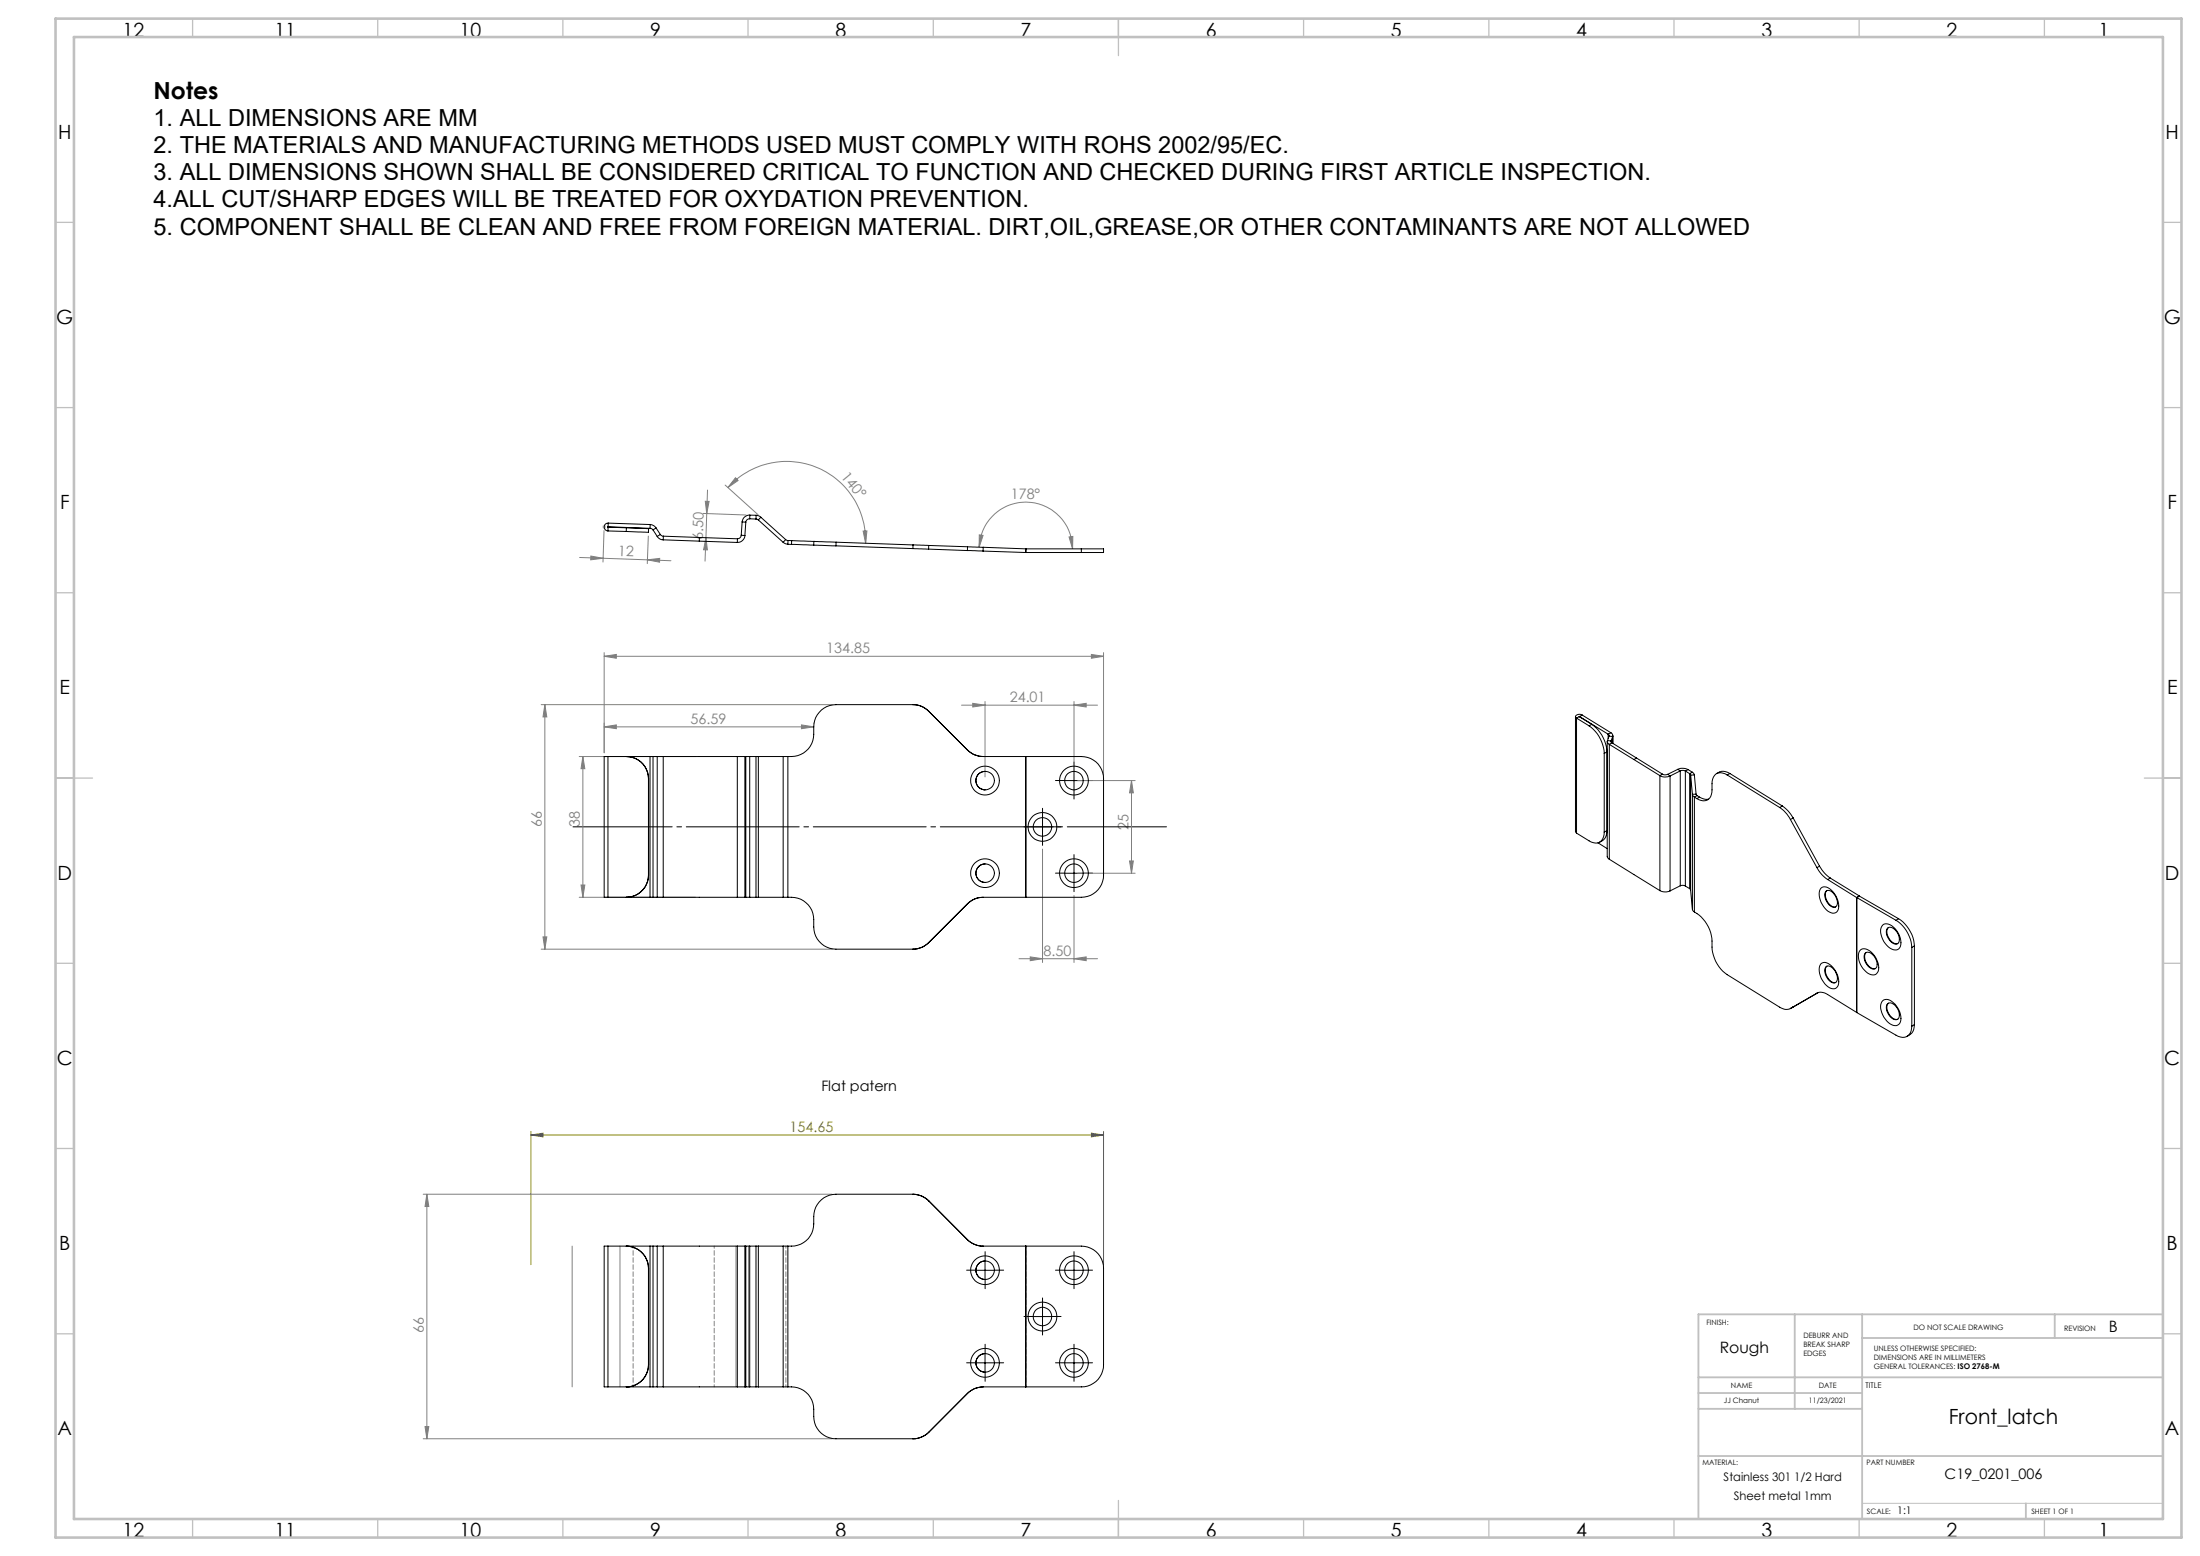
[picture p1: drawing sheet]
<svg xmlns="http://www.w3.org/2000/svg" width="594mm" height="420mm" viewBox="0 0 594 420" stroke-linecap="round" stroke-linejoin="round" font-family="sans-serif">
<g fill="none" stroke="#808080" stroke-width=".27">
<path d="M189.8 138.6l11.6 .4M190.4 135.3h1.1l-.7 3.3zM191 132.3l-.4 12.8M195.8 130.9l8.9 8M196.5 131.6a21.4 21.4 0 0 1 23.9-5.5 21.4 21.4 0 0 1 13.3 20.5M198.6 129l.7 .7-2.8 1.9zM156.5 150.5l6.3 .2M159.5 150.1l3.3 .6-3.3 .4zM162.8 150.7l12 .4M163.1 143.2l-.3 8.5M174.8 151.1l6.4 .3M174.8 151.1l3.3-.4v1z"/>
<path d="M175 144.7l-.2 7.4M190.6 145.1l.4 3.3h-1zM190.6 145.1l-.2 6.4M233 143.4l1.1-.1-.4 3.3zM264.4 147.7a12.6 12.6 0 0 1 12.8-12.2 12.6 12.6 0 0 1 12.4 12.6M264.4 144.4l1 .1-1 3.2zM288.6 144.9l1.1-.1-.1 3.3zM163.1 177.1l3.3-.4v1zM163.1 176.2v27M163.1 177.1h134.9M294.7 176.7l3.3 .4-3.3 .6zM298 176.2v33"/>
<path d="M146.1 190.2h78.6M147.1 190.2l.5 3.3h-1zM147.1 190.2v66M163.1 196.2l3.3-.5v1zM163.1 196.2h56.6M216.4 195.7l3.3 .5-3.3 .5zM219.7 195.2h.1M259.6 190.3h36.7M262.6 189.8l3.4 .5-3.4 .5zM266 189.4v20.3M290 190.3l3.3-.5v1zM290 189.4v20.3"/>
<path d="M156.4 204.2h31.4M157.4 204.2l.5 3.3h-1zM157.4 204.2v38M291 210.7h15.5M305.5 210.7v25M305.5 210.7l.5 3.3h-1zM156.9 238.9h1l-.5 3.3zM281.5 229.2v30.6M291 235.7h15.5M305 232.4h1l-.5 3.3zM146.1 256.2h78.6M146.6 252.9h1l-.5 3.3z"/>
<path d="M156.4 242.2h31.4M275.1 258.8h21.2M278.2 258.3l3.3 .5-3.3 .5zM290 258.8l3.3-.5v1zM290 241.7v18.1M114.3 322.4h110.3M115.3 322.4v66M115.3 322.4l.5 3.3h-1zM154.5 336.4v38M167.4 336.4v38M198.7 336.4v38M202.1 336.4v38"/>
<path d="M114.3 388.4h110.3M114.8 385.1h1l-.5 3.3z"/>
</g>
<path d="M162.6 142.2h1M162.8 141.9l.7 .7M163.1 141.7v1M163.5 141.9l-.7 .7M502.8 405.8h81.2" fill="none" stroke="#c0c0c0" stroke-width=".27"/>
<path d="M143.3 306.4l3.3-.5v1zM143.3 305.4v36M143.3 306.4h154.7M294.7 305.9l3.3 .5-3.3 .5zM298 305.4v36" fill="none" stroke="#808000" stroke-width=".27"/>
<path d="M314.9 223.2h-160.2" fill="none" stroke="#000" stroke-width=".27" stroke-dasharray="30.5 1.3 1.3 1.3" stroke-dashoffset="3.7"/>
<g fill="none" stroke="#000" stroke-width=".27" stroke-dasharray="30.5 1.3 1.3 1.3">
<path d="M287.5 210.7h-2.5M290 208.2v-2.5M290 213.2v2.5M292.5 210.7h2.5M279 223.2h-2.5M281.5 220.7v-2.5M281.5 225.7v2.5M284 223.2h2.5M287.5 235.7h-2.5M290 233.2v-2.5M290 238.2v2.5M292.5 235.7h2.5"/>
<path d="M263.5 342.8h-2.5M266 340.3v-2.5M266 345.3v2.5M268.5 342.8h2.5M279 355.3h-2.5M281.5 352.8v-2.5M281.5 357.8v2.5M284 355.3h2.5M287.5 342.8h-2.5M290 340.3v-2.5M290 345.3v2.5M292.5 342.8h2.5"/>
<path d="M263.5 367.8h-2.5M266 365.3v-2.5M266 370.3v2.5M268.5 367.8h2.5M287.5 367.8h-2.5M290 365.3v-2.5M290 370.3v2.5M292.5 367.8h2.5"/>
</g>
<g fill="none" stroke="#000" stroke-width=".27">
<path d="M287.5 210.7h5M290 208.2v5M279 223.2h5M281.5 220.7v5M287.5 235.7h5M290 233.2v5M263.5 342.9h5M266 340.4v5M279 355.4h5M281.5 352.9v5M287.5 342.9h5M290 340.4v5"/>
<path d="M263.5 367.9h5M266 365.4v5M287.5 367.9h5M290 365.4v5"/>
</g>
<path d="M170.9 374.3v-38M192.8 374.3v-38M212.2 374.3v-38M277 374.3v-38" fill="none" stroke="#808080" stroke-width=".27" stroke-dasharray="1.3 .6" stroke-dashoffset=".7"/>
<g fill="none" stroke="#c0c0c0" stroke-width=".35">
<path d="M52 5v5M102 5v5M152 5v5M202 5v5M252 5v5M302 5v10M352 5v5M402 5v5M452 5v5M502 5v5M552 5v5M15 60h5"/>
<path d="M584 60h5M15 110h5M584 110h5M15 160h5M584 160h5M15 210h10M579 210h10M15 260h5M584 260h5M15 310h5M584 310h5M15 360h5"/>
<path d="M584 360h5M52 410v5M102 410v5M152 410v5M202 410v5M252 410v5M302 405v10M352 410v5M402 410v5M452 410v5M502 410v5M552 410v5"/>
</g>
<path d="M484.6 354.8v25.5M502.8 354.8v55.2M554.8 354.8v6.4M584 354.8h-125.4v55.2M458.6 371.8h125.4M458.6 376h44.2M502.8 361.2h81.2M458.6 380.3h44.2M458.6 393h125.4M547 405.8v4.2" fill="none" stroke="#c0c0c0" stroke-width=".5"/>
<path d="M15 5h574v410h-574zM20 10h564v400h-564z" fill="none" stroke="#c0c0c0" stroke-width=".7"/>
<path d="M159.5 150.1l3.3 .6-3.3 .4zM174.8 151.1l3.3-.4v1z" fill="#808080"/>
<path d="M143.3 306.4l3.3-.5v1zM294.7 305.9l3.3 .5-3.3 .5z" fill="#808000"/>
<g fill="#808080">
<path d="M233 143.4l1.1-.1-.4 3.3zM198.6 129l.7 .7-2.8 1.9z"/>
<path d="M216.4 195.7l3.3 .5-3.3 .5zM163.1 196.2l3.3-.5v1z"/>
<path d="M163.1 177.1l3.3-.4v1zM294.7 176.7l3.3 .4-3.3 .6zM262.6 189.8l3.4 .5-3.4 .5zM290 190.3l3.3-.5v1zM278.2 258.3l3.3 .5-3.3 .5zM290 258.8l3.3-.5v1z"/>
<path d="M288.6 144.9l1.1-.1-.1 3.3zM264.4 144.4l1 .1-1 3.2z"/>
<path d="M190.6 145.1l.4 3.3h-1zM190.4 135.3h1.1l-.7 3.3z"/>
<path d="M156.9 238.9h1l-.5 3.3zM157.4 204.2l.5 3.3h-1z"/>
<path d="M147.1 190.2l.5 3.3h-1zM146.6 252.9h1l-.5 3.3z"/>
<path d="M305.5 210.7l.5 3.3h-1zM305 232.4h1l-.5 3.3z"/>
<path d="M115.3 322.4l.5 3.3h-1zM114.8 385.1h1l-.5 3.3z"/>
</g>
<g fill="none" stroke="#000" stroke-width=".27">
<path d="M202.5 139a1.99 1.99 0 0 0-2.1 1.9M202.5 139l-.1 1M202.5 139l1.7 .1M204.2 139.1l1.2 .5M204.2 139.1l-.1 1M205.4 139.6l-.6 .8M205.4 139.6l6.7 6M164.1 143.3l5 .2M164.2 142.2v.1M164.2 142.3l-.1 1M164.2 142.3l4.9 .2M164.2 142.2l11.3 .4"/>
<path d="M164.2 141.2a1.06 1.06 0 0 0-1.1 1 1.06 1.06 0 0 0 1 1.1M164.2 141.2v1M164.2 141.2l11.3 .4M169.1 142.5l6 .2v1l-6-.2M169.1 142.5v1M175.5 142.6l.8 .4M175.5 141.6a2.07 2.07 0 0 1 1.6 .9M175.5 141.6v1M176.3 143l1.1 1.8M177.1 142.5l-.8 .5M177.1 142.5l1.2 1.8M177.4 144.8a1.96 1.96 0 0 0 1.7 .9"/>
<path d="M178.3 144.3l.8 .4M178.3 144.3l-.9 .5M179.1 145.7l20 .7M179.1 144.7v1M179.1 144.7l20 .7M188.8 145.1v1M199.1 145.4v1M200.1 144.5a1.03 1.03 0 0 1-1 .9M200.1 144.5l1 .1M200.4 140.9l1 .1M200.4 140.9l-.3 3.6M201.1 144.6a1.99 1.99 0 0 1-2 1.8"/>
<path d="M201.4 141l-.3 3.6M202.4 140a1.03 1.03 0 0 0-1 1M202.4 140l1.7 .1M204.1 140.1l.7 .3M204.8 140.4l6.7 6M211.5 146.4l1.2 .5M212.1 145.6l.7 .3M212.1 145.6l-.6 .8M212.7 146.9h1M212.8 145.9h.9M212.8 145.9l-.1 1M213.7 146.9l6 .2"/>
<path d="M213.7 145.9l6 .2M213.7 145.9v1M219.7 147.1l6 .2M219.7 146.1l6 .2M219.7 146.1v1M225.7 147.3l20.8 .8M225.7 146.3v1M225.7 146.3l20.8 .8M246.5 148.1l4.2 .1M246.5 147.1l4.3 .1M246.5 147.1v1M250.7 148.2l10.5 .4"/>
<path d="M250.8 147.2l-.1 1M250.8 147.2l10.4 .4M261.2 148.6l4.2 .1M261.2 147.6l4.3 .1M261.2 147.6v1M265.4 148.7l11.5 .4M265.5 147.7l11.5 .4M265.5 147.7l-.1 1M276.9 149.1h.1M277 148.1h.1M277 148.1l-.1 1M277 148.1v1"/>
<path d="M277 149.1h15M277 148.1h15M292 148.1h6v1h-6M292 148.1v1M246.5 190.2a6 6 0 0 1 4.2 1.8M246.5 190.2h-20.8a6 6 0 0 0-6 6 7 7 0 0 1-2.1 6.5 6.3 6.3 0 0 1-4.9 1.5M246.5 190.2a6 6 0 0 1 4.3 1.8h-.1M250.7 192l10.5 10.4M425.4 193.4v31.1l.3 .4M425.7 193.8v31.1M425.7 193.8l3.3 2.1M426.4 193.4l-.7 .4"/>
<path d="M426.4 193.4l3.4 2.1M426.5 193.4h-.1M426.5 193.4l7.7 4.8M426.5 193.4v.1M427.2 193a1.21 1.21 0 0 0-1.8 .5l.3 .3M427.2 193l7.7 4.8M427.2 193l-.7 .4M429 195.9a9.7 9.7 0 0 1 4.1 7.5M429.8 195.5a9.7 9.7 0 0 1 4.1 7.5M429.8 195.5l-.8 .4M434 199.9a.8 .8 0 0 0 .5 1M434 199.9l1 .1"/>
<path d="M434.2 198.2l.2 .5M434.2 198.2v1.2M434.4 198.7l-.4 1.2M434.4 198.7l1 .1M434.9 197.8l.5 .5v.5M434.9 197.8l-.7 .4M435.4 198.8l-.4 1.2M435.5 198.6v2.1M164.1 204.2h-1v38h1M164.1 204.2h11.4M164.1 204.2v38M169.1 204.2a6 6 0 0 1 6 6"/>
<path d="M175.1 210.2h.1M175.1 210.2v26M175.5 204.2h.8M175.5 204.2v38M176.3 204.2h1.1M176.3 204.2v38M177.4 204.2h1.7M177.4 204.2v38M179.1 204.2h20M179.1 204.2v38M199.1 204.2h2M199.1 204.2v38"/>
<path d="M201.1 204.2h.3M201.1 204.2v38M201.4 204.2h1M201.4 204.2v38M202.4 204.2h1.7M202.4 204.2v38M204.1 204.2h.7M204.1 204.2v38M204.8 204.2h6.7M204.8 204.2v38M211.5 204.2h1.2M211.5 204.2v38"/>
<path d="M212.7 204.2v38M261.2 202.4a6 6 0 0 0 4.2 1.8h11.5M261.2 202.4h.1M261.2 202.4a6 6 0 0 0 4.3 1.8M266 208.2a2.5 2.5 0 0 0-2.5 2.5 2.5 2.5 0 0 0 2.5 2.5M276.9 204.2h.1M276.9 204.2v38M277 204.2h15a5.9 5.9 0 0 1 6 6v26a6 6 0 0 1-6 6h-15M277 204.2v38M433.1 203.4v21.2M433.9 203l-.8 .4M433.9 203v21.2"/>
<path d="M434 200.1v31.1l.5 .7M434.5 200.9l13.7 8.5M434.5 200.9v31M435 200l.2 .5M435 200v.3M435.2 200.5l13.7 8.5M435.2 200.5l-.7 .4M441.9 204.6l-.8 .4M448.2 209.4a2.99 2.99 0 0 0 2.7 .1M448.2 209.4v31M448.9 209l.5 .1 .9-.1M448.9 209l-.7 .4"/>
<path d="M450.3 209l.6 .5M450.9 209.5v31M453 207.7a3.2 3.2 0 0 1 2.8 0M453 207.7l.7 .4M453 207.7l-2.7 1.3M453.7 208.1l.9-.2 .4 .2M453.7 208.1l-2.8 1.4M453.7 208.1v31M455 208.1l1.2 .7M455 208.1v31.1M455.8 207.7l-.8 .4M455.8 207.7l1.1 .7"/>
<path d="M456.2 208.8l.3 .4M456.2 208.8v31.1M456.5 209.2l.5 5.2M456.5 209.2v31M456.9 208.4l.6 .8M456.9 208.4l-.7 .4M457 214.4l.5 .7M457 214.4v31M457.5 215.1v31.1M457.5 215.1l.7 .5M457.5 209.2h-1M457.5 209.2l.4 5.2"/>
<path d="M457.9 214.4l.3 .4M457.9 214.4h-.9M458.2 214.8l-.7 .3M458.2 214.8l.7 .4M458.9 215.2l1.2 .5h1.2M458.9 215.2l-.7 .4M463.5 208.8l.9-.5a2.93 2.93 0 0 1 2.7 .5M466.3 209.2a2.47 2.47 0 0 0-2.9-.4 2.47 2.47 0 0 0-1.2 2.7 5.7 5.7 0 0 1-.6 3.9 2.49 2.49 0 0 1-3.4 .2M466.3 209.2l14.2 8.8M467.1 208.8l-.8 .4M467.1 208.8l14.2 8.8M480.5 218a9 9 0 0 1 2.9 3.2"/>
<path d="M481.3 217.6a9.2 9.2 0 0 1 2.9 3.2M481.3 217.6l-.8 .4M175.1 236.2a6 6 0 0 1-6 6M175.1 236.2h.1M266 233.2a2.5 2.5 0 0 0-2.5 2.5 2.5 2.5 0 0 0 2.5 2.5M431.4 227.5l2.6 1.6M433.1 224.6a2.48 2.48 0 0 1-1.1 2.7 2.48 2.48 0 0 1-3-.3l-3.3-2.1M433.9 224.2l-.1 .7a2.77 2.77 0 0 1-1.9 2.4M433.9 224.2l-.8 .4M434.5 231.9l13.7 8.5M453.7 239.1l.7-.1 .6 .2M453.7 239.1l-2.8 1.4"/>
<path d="M455 239.2l1.2 .7M456.2 239.9l.3 .3M483.4 221.2l7.2 13M484.2 220.8l-.8 .4M484.2 220.8l7.1 13M490.6 234.2a8.4 8.4 0 0 0 2.9 3.2M491.3 233.8a9.2 9.2 0 0 0 2.9 3.2M491.3 233.8l-.7 .4M491.7 239.7a2.34 2.34 0 0 1 3.2 1 5.1 5.1 0 0 1 1.2 5.2 1.67 1.67 0 0 1-2.5 .1 5.5 5.5 0 0 1-2.1-6zM493.5 237.4l7.8 4.9M494.2 237l-.7 .4M494.2 237l7.8 4.8"/>
<path d="M164.1 242.2h11.4M175.5 242.2h.8M176.3 242.2h1.1M177.4 242.2h1.7M179.1 242.2h20M199.1 242.2h2M201.1 242.2h.3M201.4 242.2h1M202.4 242.2h1.7M204.1 242.2h.7M204.8 242.2h6.7M211.5 242.2h1.2"/>
<path d="M212.7 242.2a6.2 6.2 0 0 1 7 6 7 7 0 0 0 2.1 6.5 6 6 0 0 0 3.9 1.5h20.8M250.7 254.4a6 6 0 0 1-4.2 1.8M250.7 254.4h.1a6 6 0 0 1-4.3 1.8M261.2 244h.1M261.2 244l-10.5 10.4M265.5 242.2a6 6 0 0 0-4.3 1.8M276.9 242.2h.1M276.9 242.2h-11.5a6 6 0 0 0-4.2 1.8M448.2 240.4a3.1 3.1 0 0 0 2.7 .1M456.5 240.2l.5 5.2M457 245.4l.5 .8M457.5 246.2a10.1 10.1 0 0 1 4.8 10.2 9.8 9.8 0 0 0 4 6.7l14.2 8.8a2.78 2.78 0 0 0 2.9 .3"/>
<path d="M493 240.6l.3-.2a3 3 0 0 1 2.8 3.3 1.07 1.07 0 0 1-.6 1.2 1.07 1.07 0 0 1-1.3-.4 3.3 3.3 0 0 1-1.2-3.9zM493.3 240.4a2.96 2.96 0 0 0 1 4.1l.8 .3h.6M501.3 242.3h.1M501.3 242.3v31M501.3 242.3l10.6 6.1M502 241.8v.1M502 241.9l-.7 .4M502 241.9l10.6 6.1M502.3 256.4a2.48 2.48 0 0 1 3.3 1 4.7 4.7 0 0 1 1.3 5.1 1.96 1.96 0 0 1-3.1-.2 5.2 5.2 0 0 1-1.7-5.6zM503.6 257.3a1.9 1.9 0 0 1 2.6 1.2 2.14 2.14 0 0 1 0 3 2.88 2.88 0 0 1-2.9-2.8v-.8zM503.9 257.1a2.88 2.88 0 0 0 1.1 4l.7 .4 .7-.1M508.4 249.7a2.5 2.5 0 0 1 3.2 .9 4.9 4.9 0 0 1 1.3 5.2 2 2 0 0 1-3.1-.2 5.5 5.5 0 0 1-1.9-5.3z"/>
<path d="M509.7 250.5a1.92 1.92 0 0 1 2.6 1.2 2.24 2.24 0 0 1 0 3.1 2.68 2.68 0 0 1-2.9-2.3l-.1-1.4zM509.9 250.3a2.79 2.79 0 0 0 .8 3.8l.7 .5 1 .1M511.9 248.4a9.4 9.4 0 0 1 4.3 7.3M512.6 248a9.5 9.5 0 0 1 4.3 7.3M512.6 248l-.7 .4M516.2 255.7v21.3M516.9 255.3l-.7 .4M516.9 255.3v21.3M484.2 271.8l-.8 .5M484.2 271.8l-.8 .4M490.6 268.1a2.8 2.8 0 0 1 2.9 .3l7.8 4.9M490.6 268.1l-7.2 4.1"/>
<path d="M490.7 268l-.1 .1M490.9 268l-6.7 3.8M491.7 260.1a2.41 2.41 0 0 1 3.2 1 5.1 5.1 0 0 1 1.2 5.2 1.9 1.9 0 0 1-3-.3 5.5 5.5 0 0 1-1.6-5.6zM493 261a1.91 1.91 0 0 1 2.5 1.2 2.24 2.24 0 0 1 0 3 2.4 2.4 0 0 1-2.5-1.8l-.3-1.4zM493.3 260.8a2.86 2.86 0 0 0 .7 3.8l1.1 .6h.6M501.3 273.3h.1M501.3 273.3l10.6 6.1a2.59 2.59 0 0 0 3 .3 2.59 2.59 0 0 0 1.3-2.7M508.4 270.1a2.43 2.43 0 0 1 3.2 .9 5 5 0 0 1 1.3 5.2 2 2 0 0 1-3.1-.2 5.5 5.5 0 0 1-1.9-5.2zM509.7 271a1.92 1.92 0 0 1 2.6 1.2 2.25 2.25 0 0 1 0 3 3 3 0 0 1-3-3.3zM509.9 270.8a2.75 2.75 0 0 0 .8 3.7l.7 .5 1 .1M516.9 276.6a3 3 0 0 1-2 3.1M516.9 276.6l-.7 .4"/>
<path d="M164.1 336.4h-1v38h1M164.1 336.4v38M164.1 336.4h11.4M169.1 336.4a6 6 0 0 1 6 6M175.5 336.4h.8M175.5 336.4v38M176.3 336.4v38M176.3 336.4h1.1M177.4 336.4h1.7M177.4 336.4v38M179.1 336.4v38M179.1 336.4h20"/>
<path d="M199.1 336.4h2M199.1 336.4v38M201.1 336.4v38M201.1 336.4h.3M201.4 336.4h1M201.4 336.4v38M202.4 336.4v38M202.4 336.4h1.7M204.1 336.4h.7M204.1 336.4v38M204.8 336.4v38M204.8 336.4h6.7"/>
<path d="M211.5 336.4h1.2M211.5 336.4v38M212.7 336.4v38M246.5 322.4a6 6 0 0 1 4.2 1.7M246.5 322.4h-20.8a6 6 0 0 0-6 6 7.1 7.1 0 0 1-2.1 6.5 6.5 6.5 0 0 1-4.9 1.5M246.5 322.4a6 6 0 0 1 4.3 1.7h-.1M250.7 324.1l10.5 10.5M261.2 334.6a6.1 6.1 0 0 0 4.2 1.8h11.5M261.2 334.6h.1M261.2 334.6a6.1 6.1 0 0 0 4.3 1.8M276.9 336.4h.1M276.9 336.4v38"/>
<path d="M277 336.4h15a6 6 0 0 1 6 6v26a5.9 5.9 0 0 1-6 6h-15M277 336.4v38M175.1 342.4v26M175.1 342.4h.1M266 340.4a2.49 2.49 0 0 0-2.5 2.5 2.49 2.49 0 0 0 2.5 2.5M164.1 374.4h11.4M175.1 368.4a6 6 0 0 1-6 6M175.1 368.4h.1M175.5 374.4h.8M176.3 374.4h1.1M177.4 374.4h1.7M179.1 374.4h20"/>
<path d="M199.1 374.4h2M201.1 374.4h.3M201.4 374.4h1M202.4 374.4h1.7M204.1 374.4h.7M204.8 374.4h6.7M211.5 374.4h1.2M212.7 374.4a6.2 6.2 0 0 1 7 6 7.1 7.1 0 0 0 2.1 6.5 5.8 5.8 0 0 0 3.9 1.5h20.8M261.2 376.1l-10.5 10.5M261.2 376.1h.1M261.2 376.1l-10.4 10.5M265.5 374.4a6 6 0 0 0-4.3 1.7"/>
<path d="M266 365.4a2.5 2.5 0 0 0-2.5 2.5 2.5 2.5 0 0 0 2.5 2.5M276.9 374.4h.1M276.9 374.4h-11.5a6 6 0 0 0-4.2 1.7M250.7 386.6a6.1 6.1 0 0 1-4.2 1.8M250.7 386.6h.1M250.8 386.6a6.1 6.1 0 0 1-4.3 1.8"/>
<circle cx="266" cy="210.7" r="3.9"/>
<circle cx="266" cy="210.7" r="2.5"/>
<circle cx="290" cy="210.7" r="2.49"/>
<circle cx="290" cy="210.7" r="3.9"/>
<circle cx="266" cy="235.7" r="3.9"/>
<circle cx="266" cy="235.7" r="2.51"/>
<circle cx="281.5" cy="223.2" r="2.5"/>
<circle cx="281.5" cy="223.2" r="3.9"/>
<circle cx="290" cy="235.7" r="2.5"/>
<circle cx="290" cy="235.7" r="3.9"/>
<circle cx="266" cy="342.9" r="3.9"/>
<circle cx="266" cy="342.9" r="2.51"/>
<circle cx="281.5" cy="355.4" r="2.49"/>
<circle cx="281.5" cy="355.4" r="3.9"/>
<circle cx="290" cy="342.9" r="2.5"/>
<circle cx="290" cy="342.9" r="3.9"/>
<circle cx="266" cy="367.9" r="3.9"/>
<circle cx="266" cy="367.9" r="2.51"/>
<circle cx="290" cy="367.9" r="2.5"/>
<circle cx="290" cy="367.9" r="3.9"/>
</g>
<g font-size="6.3">
<text x="41.5" y="26.7">Notes</text>
<text x="41.5" y="34">1. ALL DIMENSIONS ARE MM</text>
<text x="41.5" y="41.3">2. THE MATERIALS AND MANUFACTURING METHODS USED MUST COMPLY WITH ROHS 2002/95/EC.</text>
<text x="41.5" y="48.7">3. ALL DIMENSIONS SHOWN SHALL BE CONSIDERED CRITICAL TO FUNCTION AND CHECKED DURING FIRST ARTICLE INSPECTION.</text>
<text x="41.5" y="56">4.ALL CUT/SHARP EDGES WILL BE TREATED FOR OXYDATION PREVENTION.</text>
<text x="41.5" y="63.3">5. COMPONENT SHALL BE CLEAN AND FREE FROM FOREIGN MATERIAL. DIRT,OIL,GREASE,OR OTHER CONTAMINANTS ARE NOT ALLOWED</text>
</g>
<text font-size="5.6" x="526.1" y="384.5">Front_latch</text>
<g font-size="5.3">
<text x="33.1" y="9.9">12</text>
<text x="74.1" y="9.9">11</text>
<text x="124.1" y="9.9">10</text>
<text x="175.6" y="9.9">9</text>
<text x="225.6" y="9.9">8</text>
<text x="275.6" y="9.9">7</text>
<text x="325.6" y="9.9">6</text>
<text x="375.6" y="9.9">5</text>
<text x="425.6" y="9.9">4</text>
<text x="475.6" y="9.9">3</text>
<text x="525.6" y="9.9">2</text>
<text x="566.6" y="9.9">1</text>
<text x="15.7" y="37.4">H</text>
<text x="584.7" y="37.4">H</text>
<text x="15.2" y="87.4">G</text>
<text x="584.2" y="87.4">G</text>
<text x="16.2" y="137.4">F</text>
<text x="585.2" y="137.4">F</text>
<text x="16.1" y="187.4">E</text>
<text x="585.1" y="187.4">E</text>
<text x="15.5" y="237.4">D</text>
<text x="584.5" y="237.4">D</text>
<text x="15.4" y="287.4">C</text>
<text x="584.4" y="287.4">C</text>
<text x="16" y="337.4">B</text>
<text x="585" y="337.4">B</text>
<text x="15.5" y="387.4">A</text>
<text x="584.5" y="387.4">A</text>
<text x="33.1" y="414.9">12</text>
<text x="74.1" y="414.9">11</text>
<text x="124.1" y="414.9">10</text>
<text x="175.6" y="414.9">9</text>
<text x="225.6" y="414.9">8</text>
<text x="275.6" y="414.9">7</text>
<text x="325.6" y="414.9">6</text>
<text x="375.6" y="414.9">5</text>
<text x="425.6" y="414.9">4</text>
<text x="475.6" y="414.9">3</text>
<text x="525.6" y="414.9">2</text>
<text x="566.6" y="414.9">1</text>
</g>
<g font-size="4.2">
<text x="569.3" y="359.6">B</text>
<text x="464.3" y="365.2">Rough</text>
</g>
<g font-size="3.9" fill="#808080">
<text x="226.9" y="128.6" transform="rotate(50 226.9 128.6)">140°</text>
<text x="272.9" y="134.7">178°</text>
<text x="166.8" y="150" transform="rotate(2 166.8 150)">12</text>
<text x="189.7" y="145.7" transform="rotate(-88 189.7 145.7)">6.50</text>
<text x="223.1" y="176.3">134.85</text>
<text x="272.6" y="189.5">24.01</text>
<text x="186.4" y="195.3">56.59</text>
<text x="146.3" y="223.2" transform="rotate(-90 146.3 223.2)">66</text>
<text x="156.6" y="223.2" transform="rotate(-90 156.6 223.2)">38</text>
<text x="304.7" y="224.1" transform="rotate(-90 304.7 224.1)">25</text>
<text x="281.8" y="257.9">8.50</text>
<text x="114.4" y="359.7" transform="rotate(-90 114.4 359.7)">66</text>
</g>
<g font-size="3.9">
<text x="221.8" y="294.4">Flat patern</text>
<text x="525.1" y="399.3">C19_0201_006</text>
</g>
<text font-size="3.9" fill="#808000" x="213.2" y="305.5">154.65</text>
<g font-size="3.2">
<text x="465.4" y="399.7">Stainless 301 1/2 Hard</text>
<text x="468.1" y="404.8">Sheet metal 1mm</text>
</g>
<text font-size="2.8" x="512.3" y="408.6">1:1</text>
<text font-size="2.1" x="503.7" y="374.6">TITLE</text>
<g font-size="2">
<text x="460.8" y="357.6">FINISH:</text>
<text x="516.6" y="359">DO NOT SCALE DRAWING</text>
<text x="557.3" y="359.2">REVISION</text>
<text x="486.9" y="361.1">DEBURR AND</text>
<text x="486.9" y="363.6">BREAK SHARP</text>
<text x="506" y="364.6">UNLESS OTHERWISE SPECIFIED:</text>
<text x="486.9" y="366.1">EDGES</text>
<text x="506" y="367.1">DIMENSIONS ARE IN MILLIMETERS</text>
<text x="506" y="369.6">GENERAL TOLERANCES: ISO 2768-M</text>
<text x="467.4" y="374.6">NAME</text>
<text x="491.1" y="374.6">DATE</text>
<text x="465.5" y="378.7">JJ Chanut</text>
<text x="488.4" y="378.6">11/23/2021</text>
<text x="459.6" y="395.5">MATERIAL:</text>
<text x="504" y="395.5">PART NUMBER</text>
<text x="504.1" y="408.6">SCALE:</text>
<text x="548.5" y="408.6">SHEET 1 OF 1</text>
</g>
</svg>
